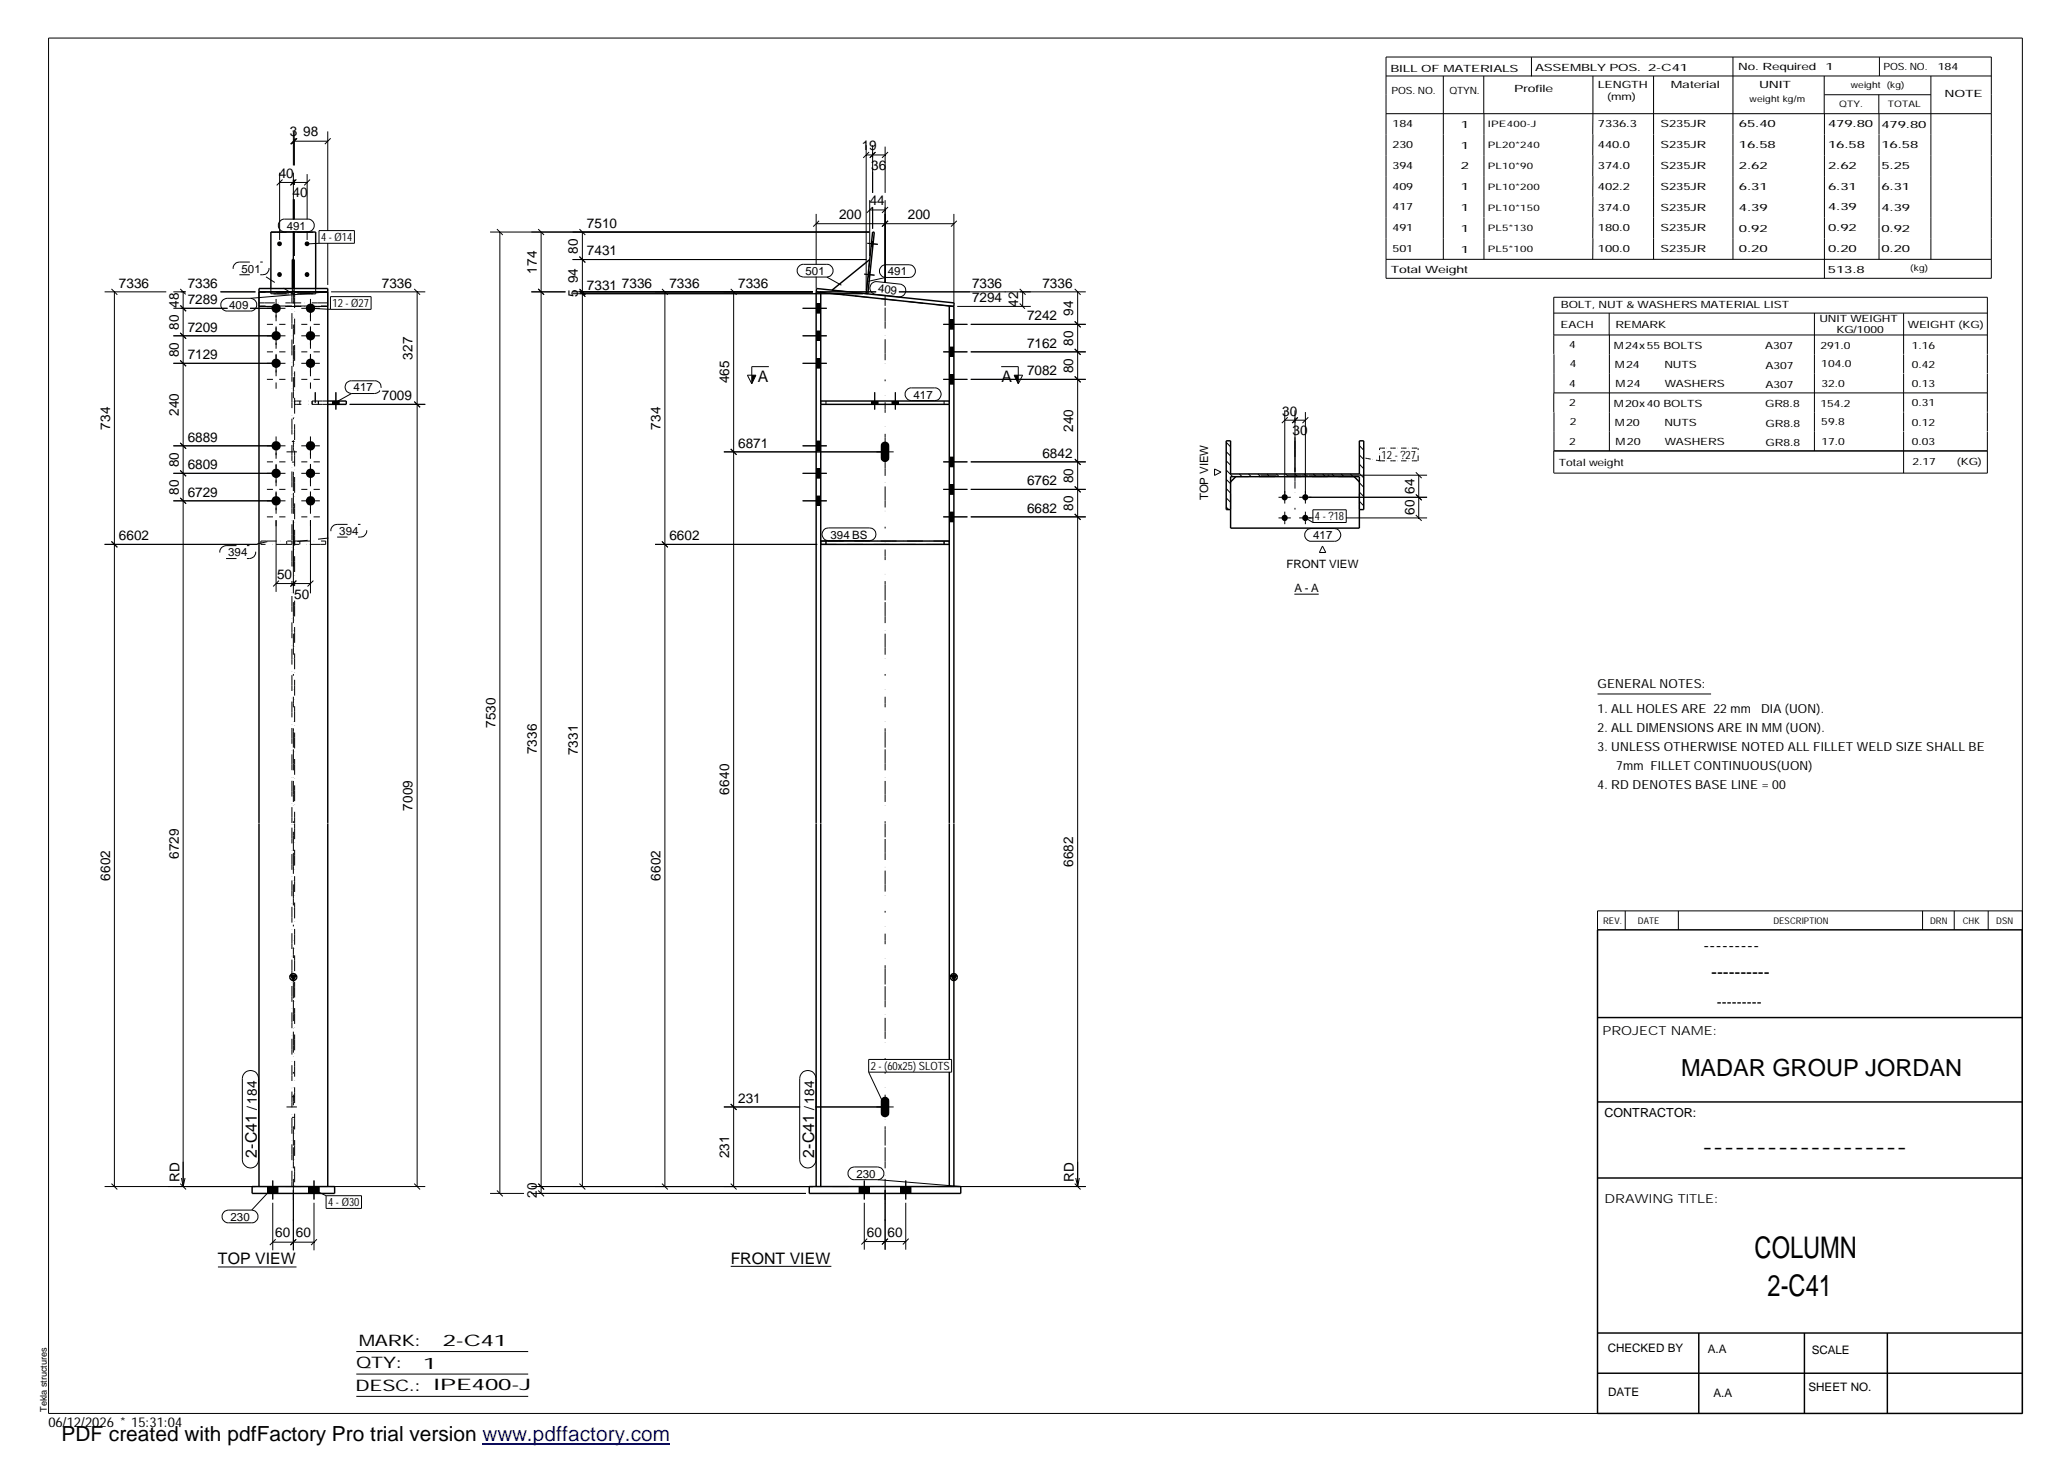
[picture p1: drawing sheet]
<svg xmlns="http://www.w3.org/2000/svg" width="420mm" height="297mm" viewBox="0 0 420 297" stroke-linecap="round" stroke-linejoin="round" font-family="sans-serif">
<g fill="none" stroke="#000" stroke-width=".2">
<path d="M9.9 7.7h401v279.5h-401zM281.6 11.6h123v44.9h-123zM281.6 15.4h123M293.2 15.4v37.3M301.5 15.4v7.7M311.1 11.6v3.9M323.6 15.4v16.2M336 15.4v37.3M352.1 11.6v41.1M370.6 15.4v7.7M370.7 19.2h21.6M381.7 19.2v3.9"/>
<path d="M381.8 11.6v3.8M392.3 15.4v37.3M56.8 35.1v13.7M56.8 37.1h5.6M57.4 36.5l-1.2 1.2M59 37.6v.1M59.6 28.7h7M59.6 26.7v6.9M59.6 35.1v9.5M59.8 26.7v6.9M59.8 36.5v1.1M60.1 36.5l-1.1 1.2"/>
<path d="M60.2 36.5l-1.1 1.1M60.2 28.1l-1.2 1.2M60.4 28.1l-1.2 1.2 1.1-1.2M62.4 35.4v9.2M63 36.5l-1.2 1.2M66.6 26.7v20.2M67.2 28.1l-1.2 1.2M176 31.5h3.8M176 29.5v29.5M176.6 30.9l-1.2 1.2M177.3 29.5v9.7M177.9 30.9l-1.2 1.2"/>
<path d="M179.8 29.8v9.4M180.4 30.9l-1.2 1.2M281.6 23.1h123M301.5 23.1v29.6M323.6 31.6v4.2M323.6 35.8v4.2M370.7 23.1v33.4M381.8 23.1v29.6M21.3 59.3h12.5M22.6 58.7l1.2 1.2M23.2 59.3v181.8M35.2 59.3h2.5"/>
<path d="M36.6 58.7l1.1 1.1M37.2 59.3v181.8M44.8 59.3h7.1M56.8 49.4v.2M56.8 55.7v.2M57.1 44.7l.5-.2h5a1.29 1.29 0 0 1 1.3 1.3 1.29 1.29 0 0 1-1.3 1.3h-4.8a1.3 1.3 0 0 1-1.2-.9 1.3 1.3 0 0 1 .5-1.5zM59.6 47v11.6M59.8 40.5v4.1M59.8 47v5M62.4 47v1.8M62.4 49.4v.2M62.4 55.7v.2"/>
<path d="M64.8 46.8h7.2v2.6h-7.2zM64.8 49.4l-2.4 .2M66.6 49.4v8.5M66.6 59.3l-15.7 1.3M67.3 59.3h19.1M84.2 58.7l1.1 1.2M84.8 59.3v181.8M99.6 47.1h77M101 46.6l1.2 1.1M101.6 47.1v195.4M107.9 59.3h7M109.3 58.7l1.2 1.2"/>
<path d="M109.3 46.6l1.2 1.1M109.9 47.1v195.4M116.3 59.3h48.8M116.3 59.7h59M116.3 52.7h59.7M117.7 59.1l1.2 1.2M117.7 58.7l1.2 1.2M117.7 52.1l1.2 1.2M117.7 46.6l1.2 1.1M118.3 47.1v194M134.5 58.7l1.2 1.2M135.1 59.3v181.8"/>
<path d="M148.5 58.7l1.1 1.2M149.1 59.3v181.8M162.2 54.3l.8-.6h5a1.29 1.29 0 0 1 1.3 1.3 1.29 1.29 0 0 1-1.3 1.3h-4.8a1.31 1.31 0 0 1-1-2zM165.8 45.5h28M165.8 43.5v10.2M165.8 56.2v2.4M166.4 44.9l-1.2 1.1M166.5 59.3h11.5M168 56.3l2.9 1.6M175.6 55.7l2.1 .2M176.2 49.4l2.2 .2M176.4 56.2l.3 .1"/>
<path d="M176.4 55.3h.4M176.7 42.7h3.1M176.7 40.7v11.3M177 50l.3 .1M177.1 49.1h.4M177.2 57.5l.5-.2 .5-.1 4.7 .5a1.3 1.3 0 0 1 1.1 1.5 1.3 1.3 0 0 1-1.4 1.1l-4.7-.5a1.29 1.29 0 0 1-1.1-.9 1.29 1.29 0 0 1 .4-1.4zM177.3 42.1v4.4M177.3 42.1l-1.2 1.2M179.1 54.2l.4-.3 .5-.1h4.7a1.29 1.29 0 0 1 1.3 1.3 1.29 1.29 0 0 1-1.3 1.3h-4.7a1.29 1.29 0 0 1-1.2-.8 1.29 1.29 0 0 1 .3-1.4zM179.8 40.7v16.8M179.8 59.9v.2M180 56.4l-3.7 .8"/>
<path d="M180.4 42.1l-1.2 1.2M180.4 44.9l-1.2 1.1M182.6 59.3h38M193.8 43.5v18M194.4 44.9l-1.2 1.1M207.2 58.7l1.2 1.2M207.8 59.3v3M218.4 58.7l1.1 1.2M218.9 59.3v181.8M281.6 52.7h123M323.6 40v8.5M323.6 48.5v4.2"/>
<path d="M35.2 62.6h11M35.2 68.2h22.8M35.2 73.8h22.8M36.6 73.2l1.2 1.2M36.6 67.6l1.2 1.2M36.6 62l1.2 1.2-1.1-1.1M45.3 61l.8-.4h4.8a1.29 1.29 0 0 1 1.3 1.3 1.29 1.29 0 0 1-1.3 1.3h-4.8a1.28 1.28 0 0 1-1.1-.8 1.28 1.28 0 0 1 .3-1.4zM50.8 62.6h7.2M54.2 65.9h1.3M54.2 71.5h1.3M54.2 77.1h1.3M56.1 60.7v4.6"/>
<path d="M56.1 66.3v4.6M56.1 71.9v4.5M56.1 77.7v1.3M56.7 65.9h1.3M56.7 71.5h1.3M56.7 77.1h1.3M61.2 65.9h1.2M61.2 71.5h1.2M61.2 77.1h1.2M61.2 62.6h3.8M61.2 68.2h3.8M61.2 73.8h3.8"/>
<path d="M63.1 60.7v4.6M63.1 66.3v4.6M63.1 71.9v4.5M63.1 77.7v1.3M63.1 62.6l4 .3M63.7 65.9h1.3M63.7 71.5h1.3M63.7 77.1h1.3M67.1 60.3h8.3v2.6h-8.3zM68.2 79.7v3.5M71.4 80l-2.9 1.6M77.2 79.4l-.6 .4-.5 .2h-4.7"/>
<path d="M77.4 78.8a1.27 1.27 0 0 0-1.3-1.4h-4.7a1.29 1.29 0 0 0-1.3 1.3 1.29 1.29 0 0 0 1.3 1.3M151.8 76.2h1.8l-.9 1.8zM156.2 74.5h-3.5v3.5M163.1 62.6h4.9M163.1 68.2h4.9M163.1 73.8h4.9M165.8 63.6h1M165.8 61.7h1M165.8 69.2h1M165.8 67.3h1M165.8 74.7h1M165.8 72.9h1"/>
<path d="M177.7 79.7v3.5M181.9 79.7v3.5M184.3 79.2l.6-.4h5a1.29 1.29 0 0 1 1.3 1.3 1.29 1.29 0 0 1-1.3 1.3h-4.7a1.29 1.29 0 0 1-1.2-.8 1.29 1.29 0 0 1 .3-1.4zM191.6 65.9h5M191.6 71.5h5M191.6 77.1h5M192.9 66.8h.9M192.9 65h.9M192.9 72.4h.9M192.9 70.6h.9M192.9 78h.9M192.9 76.1h.9"/>
<path d="M194.5 62.3h14.9M197.2 65.9h23.4M197.2 71.5h23.4M197.2 77.1h23.4M203.4 74.5h3.5v3.5M206 76.2h1.8l-.9 1.8zM207.2 61.7l1 1M218.4 76.5l1.1 1.2M218.4 70.9l1.1 1.2M218.4 65.3l1.1 1.2M315.7 63.6h88.1M315.7 68.1h88.1"/>
<path d="M315.7 71.9v-11.5h88.1v11.5M315.7 72v7.8M326.9 63.6v4.5M327 68.1v23.5M368.6 63.6v28M386.8 63.7v8.2M386.8 72v3.8M386.8 75.9v7.8M403.8 72v3.8M403.8 75.9v7.8M403.8 79.8l-88.1 .1v3.8M35.2 90.6h22.8"/>
<path d="M35.2 96.2h22.8M36.6 95.6l1.2 1.2M36.6 90l1.2 1.2M54.2 93.8h1.3M54.2 99.4h1.3M56.1 88.7v4.5M56.1 94.3v4.5M56.1 99.9v4.5M56.7 93.8h1.3M56.7 99.4h1.3M61.2 93.8h1.2M61.2 99.4h1.2"/>
<path d="M61.2 90.6h3.8M61.2 96.2h3.8M63.1 88.7v4.5M63.1 94.3v4.5M63.1 99.9v4.5M63.7 93.8h1.3M63.7 99.4h1.3M67.6 81.5v.7M68.9 81.5v.7M71 82.2h15.4M84.2 81.6l1.1 1.1-1.1-1M147.1 91.8h34.5"/>
<path d="M148.5 91.2l1.1 1.2M163.1 90.6h4.9M163.1 96.2h4.9M165.8 91.5h1M165.8 89.6h1M165.8 97.1h1M165.8 95.2h1M177.1 81.5v.7M178.4 81.5v.7M179.8 90.1v3.4M181.3 81.5v.7M182.5 81.5v.7"/>
<path d="M191.6 93.8h5M191.6 99.4h5M192.9 94.8h.9M192.9 92.9h.9M192.9 98.5h.9M197.2 93.8h23.4M197.2 99.4h23.4M218.4 98.8l1.1 1.2M218.4 93.2l1.1 1.2-1.1-1M246.8 95.3l1.3 .6-1.3 .7zM249.1 89.9l.9 .9M249.1 91.8l.9 .9"/>
<path d="M249.1 93.6l.9 .9M249.1 95.5l1.3 1.3M249.1 97.4l.9 .9M249.1 99.3l.9 .9M251.8 96.3l.5 .5M253.7 96.3l.5 .5M255.6 96.3l.5 .5M257.4 96.3l.6 .5M259.3 96.3l.6 .5M261 83.4v18.9M261 85.4h4.2M261.2 96.3l.5 .5"/>
<path d="M261.6 84.8l-1.2 1.2M263.1 96.3l.6 .5M263.1 83.4v12.5M263.6 84.9l-1.1 1.1M263.7 84.8l-1.1 1.1M265 96.3l.5 .5M265.2 83.7v18.6M265.8 84.8l-1.2 1.2M265.9 96.5h24M266.8 96.3l.6 .5M268.7 96.3l.6 .5M270.6 96.3l.5 .5"/>
<path d="M272.5 96.3l.5 .5M274.4 96.3l.5 .5M276.2 90.5l.9 1M276.2 92.4l.9 .9M276.2 94.3l.9 .9M276.2 96.2l.9 .9M276.2 98.1l.9 .9M276.2 100l.9 .9M287.7 96l1.1 1.1M288.2 96.5v8.7M315.7 91.6h88.1M315.7 83.8v7.8"/>
<path d="M315.8 91.6h88M386.8 83.8v3.8M386.8 87.7v8.4M403.8 83.8v3.8M403.8 87.7v8.4h-88.1v-4.5M21.3 110.6h31M22.6 110l1.2 1.2M35.2 101.8h22.8M36.6 101.2l1.2 1.1M54.2 105h1.3M56.1 105.6v14.7M56.1 118.6h7"/>
<path d="M56.7 118l-1.2 1.2M56.7 105h1.3M59.6 105.7v14.9M60.2 118l-1.2 1.2M61.2 105h1.2M61.2 101.8h3.8M63.1 105.6v15M63.7 118l-1.2 1.2M63.7 105h1.3M133.1 110.6h32.9M134.5 110l1.2 1.2M163.1 101.8h4.9"/>
<path d="M165.8 102.7h1M165.8 100.8h1M167.4 107.6l.4-.3h.5h8.4a1.29 1.29 0 0 1 1.3 1.2 1.29 1.29 0 0 1-1.3 1.3h-8.4a1.31 1.31 0 0 1-1.2-.8 1.31 1.31 0 0 1 .3-1.4zM168.3 109.8l-1.5 .1M191.6 105h5M192.9 100.4h.9M192.9 106h.9M192.9 104.1h.9M197.2 105h23.4M218.4 104.4l1.1 1.2M249.1 101.2l.9 .9M249.1 103l.5 .5"/>
<path d="M259.8 101h2.5M259.8 105.2h2.5M261 104v2.5M263.9 101h26M263.9 105.2h2.9M265.2 104v2.5M265.2 105.2l1.5 1M265.5 107.8l.4-.3 .5-.1h4.7a1.29 1.29 0 0 1 1.3 1.3 1.29 1.29 0 0 1-1.3 1.3h-4.7a1.28 1.28 0 0 1-1.2-.8 1.28 1.28 0 0 1 .3-1.4zM266.7 103.6h6.8v2.6h-6.8zM268.7 110.9l.7 1.4h-1.3zM273.5 105.2h16.4M276.2 101.8l.9 1"/>
<path d="M287.7 104.6l1.1 1.2M287.7 100.4l1.1 1.2M263 120.7h4.9M324.6 141h23M330.2 185.1v3.8M341 185.1v3.8M390.6 185.1v3.8M397 185.1v3.8M403.9 185.1v3.8M410.9 185.1h-86.3v3.8M49.7 218a1.65 1.65 0 0 1 1.8-.4 1.65 1.65 0 0 1 1 1.5v16.6a1.65 1.65 0 0 1-1.6 1.6 1.65 1.65 0 0 1-1.7-1.6v-16.6l.2-.6zM163 218a1.65 1.65 0 0 1 1.8-.4 1.65 1.65 0 0 1 1 1.5v16.6a1.65 1.65 0 0 1-1.7 1.6 1.65 1.65 0 0 1-1.6-1.6v-16.6l.1-.6z"/>
<path d="M176.5 215.3h16.8v2.5h-16.8zM176.5 217.8l3.3 7.1M36.9 239.3l.3 1.8M37.6 239.3l-.4 1.8M55.4 239.8v3.9M63.8 239.8v3.9M147.1 224.9h15.5M148.5 224.3l1.1 1.2M165.7 224.9h15.9M172.8 237.3l.8-.2h4.7a1.29 1.29 0 0 1 1.3 1.3 1.29 1.29 0 0 1-1.3 1.3h-4.7a1.29 1.29 0 0 1-1.3-.9 1.29 1.29 0 0 1 .5-1.5zM175.6 239.8v3.9M178.3 239.7l16.9 1.4"/>
<path d="M179.8 223.2v3.4M184 239.8v3.9M218.6 239.3l.3 1.8M219.3 239.3l-.4 1.8M21.3 241.1h30.6M22.6 240.5l1.2 1.2M36.6 240.5l1.2 1.2M44.3 257.4h15.9M45.5 246.2l.9-.3h4.7a1.29 1.29 0 0 1 1.3 1.2 1.29 1.29 0 0 1-1.3 1.3h-4.7a1.28 1.28 0 0 1-1.2-.8 1.28 1.28 0 0 1 .3-1.4zM54.4 241.1v1.4M54.6 242.2l-3.5 3.7M55.4 244.4v9.6"/>
<path d="M55.4 252.4h8.4M56 251.8l-1.2 1.2M56.4 241.1v1.4M59.6 241.8v12.2M60.2 251.8l-1.2 1.2 1.1-1.2M62.7 241.1v1.4M63.8 244.4v9.6M63.8 241.8l2.5 1.1M64.4 251.8l-1.2 1.2M64.8 241.1v1.4M66.3 242.9h7.1v2.6h-7.1zM67.3 241.1h19.1"/>
<path d="M84.2 240.5l1.1 1.2M99.6 242.5h6.9M101 241.9l1.2 1.2M107.9 242.5h55.8M107.9 241.1h57.2M109.3 241.9l1.2 1.2M109.3 240.5l1.2 1.2-1.1-1.2M117.7 240.5l1.2 1.2M134.5 240.5l1.2 1.2M148.5 240.5l1.1 1.2M148.5 257.3h20.4M174.6 241.1v1.4"/>
<path d="M175.6 244.4v9.5M175.6 252.3h8.4M176.2 251.7l-1.2 1.1M176.7 241.1v1.4M179.8 241.8v12.1M180.4 251.7l-1.2 1.1 1.1-1.1M183 241.1v1.4M184 244.4v9.5M184.6 251.7l-1.2 1.1M185 241.1v1.4M194.5 241.1h26.1M218.4 240.5l1.1 1.2"/>
<path d="M72.4 274.6h34.9M72.4 279.2h34.9M72.4 283.7h34.9"/>
</g>
<g fill="#000">
<path d="M152.7 76.2h.9l-.9 1.8zM206 76.2h.9v1.8zM59 198.1h1.2l-.6 1.1zM193.2 198.1h1.2l-.6 1.1z"/>
<path d="M176.4 55.3h.4l-.1 1-.3-.1z" fill-rule="evenodd"/>
<path d="M176.4 55.3h.4l-.1 1-.3-.1z" fill-rule="evenodd"/>
<path d="M177.1 49.1h.4l-.2 1-.3-.1z" fill-rule="evenodd"/>
<path d="M177.1 49.1h.4l-.2 1-.3-.1z" fill-rule="evenodd"/>
<path d="M165.8 61.7h1v1.9h-1z" fill-rule="evenodd"/>
<path d="M165.8 61.7h1v1.9h-1z" fill-rule="evenodd"/>
<path d="M165.8 67.3h1v1.9h-1z" fill-rule="evenodd"/>
<path d="M165.8 67.3h1v1.9h-1z" fill-rule="evenodd"/>
<path d="M165.8 72.9h1v1.8h-1z" fill-rule="evenodd"/>
<path d="M165.8 72.9h1v1.8h-1z" fill-rule="evenodd"/>
<path d="M192.9 65h.9v1.8h-.9z" fill-rule="evenodd"/>
<path d="M192.9 65h.9v1.8h-.9z" fill-rule="evenodd"/>
<path d="M192.9 70.6h.9v1.8h-.9z" fill-rule="evenodd"/>
<path d="M192.9 70.6h.9v1.8h-.9z" fill-rule="evenodd"/>
<path d="M192.9 76.1h.9v1.9h-.9z" fill-rule="evenodd"/>
<path d="M192.9 76.1h.9v1.9h-.9z" fill-rule="evenodd"/>
<path d="M67.6 81.5h1.3v.7h-1.3z" fill-rule="evenodd"/>
<path d="M67.6 81.5h1.3v.7h-1.3z" fill-rule="evenodd"/>
<path d="M165.8 89.6h1v1.9h-1z" fill-rule="evenodd"/>
<path d="M165.8 89.6h1v1.9h-1z" fill-rule="evenodd"/>
<path d="M165.8 95.2h1v1.9h-1z" fill-rule="evenodd"/>
<path d="M165.8 95.2h1v1.9h-1z" fill-rule="evenodd"/>
<path d="M177.1 81.5h1.3v.7h-1.3z" fill-rule="evenodd"/>
<path d="M177.1 81.5h1.3v.7h-1.3z" fill-rule="evenodd"/>
<path d="M179.2 89.9a.88 .88 0 0 1 .9-.1 .88 .88 0 0 1 .6 .8v2.4a.87 .87 0 0 1-.9 .9 .87 .87 0 0 1-.9-.9v-2.4z" fill-rule="evenodd"/>
<path d="M181.3 81.5h1.2v.7h-1.2z" fill-rule="evenodd"/>
<path d="M181.3 81.5h1.2v.7h-1.2z" fill-rule="evenodd"/>
<path d="M192.9 92.9h.9v1.9h-.9z" fill-rule="evenodd"/>
<path d="M192.9 92.9h.9v1.9h-.9z" fill-rule="evenodd"/>
<path d="M165.8 100.8h1v1.9h-1z" fill-rule="evenodd"/>
<path d="M165.8 100.8h1v1.9h-1z" fill-rule="evenodd"/>
<path d="M192.9 98.5h.9v1.9h-.9z" fill-rule="evenodd"/>
<path d="M192.9 98.5h.9v1.9h-.9z" fill-rule="evenodd"/>
<path d="M192.9 104.1h.9v1.9h-.9z" fill-rule="evenodd"/>
<path d="M192.9 104.1h.9v1.9h-.9z" fill-rule="evenodd"/>
<path d="M179.2 223.1a.86 .86 0 0 1 .9-.2 .86 .86 0 0 1 .6 .8v2.4a.87 .87 0 0 1-.9 .9 .87 .87 0 0 1-.9-.9v-2.4z" fill-rule="evenodd"/>
<path d="M54.4 241.1h2v1.4h-2z" fill-rule="evenodd"/>
<path d="M54.4 241.1h2v1.4h-2z" fill-rule="evenodd"/>
<path d="M62.7 241.1h2.1v1.4h-2.1z" fill-rule="evenodd"/>
<path d="M62.7 241.1h2.1v1.4h-2.1z" fill-rule="evenodd"/>
<path d="M174.6 241.1h2.1v1.4h-2.1z" fill-rule="evenodd"/>
<path d="M174.6 241.1h2.1v1.4h-2.1z" fill-rule="evenodd"/>
<path d="M183 241.1h2v1.4h-2z" fill-rule="evenodd"/>
<path d="M183 241.1h2v1.4h-2z" fill-rule="evenodd"/>
<circle cx="56.8" cy="49.5" r=".48"/>
<circle cx="56.8" cy="55.8" r=".49"/>
<circle cx="62.4" cy="49.5" r=".48"/>
<circle cx="62.4" cy="55.8" r=".49"/>
<circle cx="56.1" cy="62.6" r=".94"/>
<circle cx="56.1" cy="73.8" r=".94"/>
<circle cx="56.1" cy="68.2" r=".94"/>
<circle cx="63.1" cy="73.8" r=".94"/>
<circle cx="63.1" cy="62.6" r=".94"/>
<circle cx="63.1" cy="68.2" r=".94"/>
<circle cx="56.1" cy="90.6" r=".95"/>
<circle cx="56.1" cy="96.2" r=".95"/>
<circle cx="63.1" cy="90.6" r=".95"/>
<circle cx="63.1" cy="96.2" r=".95"/>
<circle cx="56.1" cy="101.8" r=".95"/>
<circle cx="63.1" cy="101.8" r=".95"/>
<circle cx="261" cy="105.2" r=".63"/>
<circle cx="261" cy="101" r=".63"/>
<circle cx="265.2" cy="105.2" r=".63"/>
<circle cx="265.2" cy="101" r=".63"/>
</g>
<g fill="none" stroke="#000" stroke-width=".3">
<path d="M52.6 59.3h14M55 58.6v-11.5h9.1v11.5M59.4 58.6v-5.9h.4v5.9M165.8 59.3l1 .1v107.8M165.8 59.3v107.9M165.8 59.3l.1-.7 27.9 2.9v.8M165.8 59.3l28 3M176 59.7l1.3-12.6 .3 .1-1.3 12.5M176.7 52.7l-7.7 6.3M193.8 62.3l-.9-.1v105M193.8 62.3v104.9M66.6 81.5h3.8v.7h-3.8"/>
<path d="M166.8 81.5h26.1M166.8 82.2h26.1M250 96.8h26.2v10.5h-26.2zM251.1 96.8l-1.1 1.1M275.1 96.8l1.1 1.1M166.8 109.9h26.1M166.8 110.6h26.1M250 103.5h-.9v-13.9h.9v6.7h26.2v-6.7h.9v13.9h-.9M52.6 167.2v-108.6h14v108.6M52.6 167.3v73.8M66.6 167.3v73.8M165.8 167.3v73.8"/>
<path d="M166.8 167.3v73.8M192.9 167.3v48M193.8 167.3v73.8M59 198.1h1.2l-.6 1.1zM193.2 198.1h1.2l-.6 1.1zM324.6 188.9h86.2l.1 98.3h-86.3zM192.9 217.8v23.3M324.6 206.7h86.3M324.6 239.3h86.3M324.6 223.9h86.3M51.2 241.1h16.8v1.4h-16.8zM164.4 241.1h30.8v1.4h-30.8z"/>
<path d="M324.6 270.8h86.3M324.6 279h86.3M345.1 270.8v16.4M366.6 270.8v16.4M383.5 270.8v16.4"/>
<circle cx="59.6" cy="198.5" r=".7"/>
<circle cx="193.8" cy="198.5" r=".7"/>
</g>
<g fill="none" stroke="#000" stroke-width=".2" stroke-dasharray="1.1 0 2.1 .7 0 1.4" stroke-linecap="butt">
<path d="M52.6 59.3v3M55 59.7h9.1M55 47.2h9.1M55 58.6v1.1M59.3 59.4h-6.7M59.4 59.7h.4M59.4 59h.4M59.4 58.6v1.1M59.8 58.6v1.1M59.9 59.4v59.7M59.9 59.4h6.7M64.1 58.6v1.1"/>
<path d="M64.1 59.7h-9.1M66.6 59.3v3M169 59l7 .7M176 59.7h.3M176 59.7l.7-7M52.6 62.3h14M52.6 61.5h14M59.3 62.2h-6.7M59.9 62.2h6.7M192.9 62.2l-26.1-2.8M59.9 81.5v.7M60.9 81.5v.7"/>
<path d="M66.6 81.5h-6.7M66.6 82.2h-6.7M166.8 81.5v.7M167.8 82.2v-.7M191.8 82.2v-.7M192.9 81.5v.7M275.1 96.8h-24M53 110.6v-.7M53 109.9h6.3M58.3 109.9v.7M59.3 115.1v-55.7M59.3 110.6h-6.3"/>
<path d="M59.3 109.9v.7M59.9 109.9h6.3M59.9 110.6v-.7M60.9 109.9v.7M66.2 109.9v.7M66.2 110.6h-6.3M166.8 110.6h26.1M166.8 110.6v-.7M167.8 110.6v-.7M191.8 110.6v-.7M192.9 110.6v-.7M192.9 109.9h-26.1"/>
<path d="M192.9 109.9v.7M250 103.5v-5.6M276.2 103.5v-5.6M59.9 122v45.2M59.3 167.2v-49.1M59.9 167.3v73.8M52.6 241.1h14M59.3 241.1v-73.8M193.8 241.1h-28"/>
</g>
<path d="M179.8 57.5v-3.7M270.1 96.5h-14M59.6 119.1v-1M59.6 115.1v-61.3M263.1 103.5v-13.9M59.6 167.2v-45.2M179.8 167.2v-107.3M179.8 215.3v-48M59.6 248.1v-80.8M179.8 248.1v-30.3" fill="none" stroke="#000" stroke-width=".2" stroke-dasharray=".4 3.2 0 .7 1.4 0 2.8 .7 0 1.4 1.4 0 2.8" stroke-linecap="butt"/>
<g fill="none" stroke="#000" stroke-width=".2" stroke-dasharray="2.1 2.1" stroke-linecap="butt">
<path d="M48.6 55.8h4.8M48.6 53.2h4.8M48.6 53.2a1.29 1.29 0 0 0-1.3 1.3 1.29 1.29 0 0 0 1.3 1.3M53.4 55.8a1.29 1.29 0 0 0 1.3-1.3 1.29 1.29 0 0 0-1.3-1.3M59.4 59.7l-6-3.9M64.1 79.7v3.5M58.2 91.8h2.8M59.3 89.7h.6M59.3 93.9h.6M63.4 81.5v.7M64.7 81.5v.7M45.9 113.5h4.8"/>
<path d="M45.9 110.9h4.8M45.9 110.9a1.31 1.31 0 0 0-1.3 1.3 1.31 1.31 0 0 0 1.3 1.3M50.7 113.5a1.31 1.31 0 0 0 1.3-1.3 1.31 1.31 0 0 0-1.3-1.3M54.3 110.1l-3.6 .8M60.4 110l8.1-.9M68.5 109.1h4.7M68.5 106.5h4.7M68.5 106.5a1.29 1.29 0 0 0-1.3 1.3 1.29 1.29 0 0 0 1.3 1.3M73.2 109.1a1.29 1.29 0 0 0 1.3-1.3 1.29 1.29 0 0 0-1.3-1.3M58.2 224.9h2.8M59.3 222.8h.6M59.3 227h.6"/>
</g>
<path d="M277.4 93.1l2.9 .5M280.3 93.6h7.8M280.3 91h7.8M280.3 93.6v-2.6M288.1 93.6v-2.6" fill="none" stroke="#000" stroke-width=".2" stroke-dasharray=".4 0 .7 .4 0 .7" stroke-linecap="butt"/>
<path d="M98 293.3h38.2" fill="none" stroke="#00f" stroke-width=".3"/>
<g font-size="6.1">
<text x="356.5" y="255.5">COLUMN</text>
<text x="359.1" y="263.3">2-C41</text>
</g>
<text font-size="4.8" x="341.5" y="218.6">MADAR GROUP JORDAN</text>
<text font-size="4.2" x="12.5" y="292.7">PDF created with pdfFactory Pro trial version www.pdffactory.com</text>
<g font-size="3.6">
<text x="346.1" y="193.2">---------</text>
<text x="347.7" y="198.6">----------</text>
<text x="345.8" y="234.2">-------------------</text>
</g>
<g font-size="3.2">
<text x="154" y="77.6">A</text>
<text x="203.5" y="77.6">A</text>
<text x="52.2" y="235.2" transform="rotate(-90 52.2 235.2)">2-C41</text>
<text x="165.4" y="235.2" transform="rotate(-90 165.4 235.2)">2-C41</text>
<text x="44.3" y="256.9">TOP VIEW</text>
<text x="148.5" y="256.8">FRONT VIEW</text>
<text x="72.9" y="273.5">MARK:</text>
<text x="90" y="273.5">2-C41</text>
<text x="72.4" y="278">QTY:</text>
<text x="86" y="278.1">1</text>
<text x="72.2" y="282.6">DESC.:</text>
<text x="88.1" y="282.4">IPE400-J</text>
</g>
<text font-size="3" x="348.8" y="204.5">---------</text>
<g font-size="2.8">
<text x="58.9" y="27.7">3</text>
<text x="61.6" y="27.7">98</text>
<text x="175.1" y="30.5">19</text>
<text x="177" y="34.5">36</text>
<text x="56.6" y="36.1">40</text>
<text x="59.4" y="40.1">40</text>
<text x="176.7" y="41.7">44</text>
<text x="119.3" y="46.3">7510</text>
<text x="170.5" y="44.5">200</text>
<text x="184.4" y="44.5">200</text>
<text x="117.4" y="51.5" transform="rotate(-90 117.4 51.5)">80</text>
<text x="119.3" y="51.9">7431</text>
<text x="24.2" y="58.4">7336</text>
<text x="38.1" y="58.4">7336</text>
<text x="77.6" y="58.4">7336</text>
<text x="109.1" y="55.6" transform="rotate(-90 109.1 55.6)">174</text>
<text x="117.4" y="57.6" transform="rotate(-90 117.4 57.6)">94</text>
<text x="119.3" y="58.8">7331</text>
<text x="126.4" y="58.4">7336</text>
<text x="136" y="58.4">7336</text>
<text x="150" y="58.4">7336</text>
<text x="197.5" y="58.4">7336</text>
<text x="211.8" y="58.4">7336</text>
<text x="36.3" y="62.5" transform="rotate(-90 36.3 62.5)">48</text>
<text x="38.1" y="61.8">7289</text>
<text x="117.4" y="60.3" transform="rotate(-90 117.4 60.3)">5</text>
<text x="197.5" y="61.4">7294</text>
<text x="206.8" y="62.3" transform="rotate(-90 206.8 62.3)">42</text>
<text x="208.7" y="65.1">7242</text>
<text x="218" y="64.2" transform="rotate(-90 218 64.2)">94</text>
<text x="36.3" y="67" transform="rotate(-90 36.3 67)">80</text>
<text x="38.1" y="67.4">7209</text>
<text x="208.7" y="70.6">7162</text>
<text x="218" y="70.3" transform="rotate(-90 218 70.3)">80</text>
<text x="36.3" y="72.6" transform="rotate(-90 36.3 72.6)">80</text>
<text x="38.1" y="73">7129</text>
<text x="83.8" y="73.1" transform="rotate(-90 83.8 73.1)">327</text>
<text x="148.2" y="77.9" transform="rotate(-90 148.2 77.9)">465</text>
<text x="208.7" y="76.2">7082</text>
<text x="218" y="75.8" transform="rotate(-90 218 75.8)">80</text>
<text x="77.6" y="81.3">7009</text>
<text x="22.4" y="87.3" transform="rotate(-90 22.4 87.3)">734</text>
<text x="36.3" y="84.5" transform="rotate(-90 36.3 84.5)">240</text>
<text x="38.1" y="89.7">6889</text>
<text x="134.2" y="87.3" transform="rotate(-90 134.2 87.3)">734</text>
<text x="218" y="87.8" transform="rotate(-90 218 87.8)">240</text>
<text x="260.5" y="84.4">30</text>
<text x="262.6" y="88.4">30</text>
<text x="36.3" y="94.9" transform="rotate(-90 36.3 94.9)">80</text>
<text x="38.1" y="95.3">6809</text>
<text x="150" y="91">6871</text>
<text x="211.8" y="93">6842</text>
<text x="36.3" y="100.5" transform="rotate(-90 36.3 100.5)">80</text>
<text x="38.1" y="100.9">6729</text>
<text x="208.7" y="98.6">6762</text>
<text x="218" y="98.2" transform="rotate(-90 218 98.2)">80</text>
<text x="287.4" y="100.4" transform="rotate(-90 287.4 100.4)">64</text>
<text x="208.7" y="104.2">6682</text>
<text x="218" y="103.8" transform="rotate(-90 218 103.8)">80</text>
<text x="287.4" y="104.7" transform="rotate(-90 287.4 104.7)">60</text>
<text x="24.2" y="109.8">6602</text>
<text x="136" y="109.8">6602</text>
<text x="56.3" y="117.6">50</text>
<text x="59.8" y="121.6">50</text>
<text x="100.7" y="147.9" transform="rotate(-90 100.7 147.9)">7530</text>
<text x="109.1" y="153.3" transform="rotate(-90 109.1 153.3)">7336</text>
<text x="117.4" y="153.5" transform="rotate(-90 117.4 153.5)">7331</text>
<text x="148.2" y="161.4" transform="rotate(-90 148.2 161.4)">6640</text>
<text x="83.8" y="164.7" transform="rotate(-90 83.8 164.7)">7009</text>
<text x="22.4" y="178.9" transform="rotate(-90 22.4 178.9)">6602</text>
<text x="36.3" y="174.5" transform="rotate(-90 36.3 174.5)">6729</text>
<text x="134.2" y="178.9" transform="rotate(-90 134.2 178.9)">6602</text>
<text x="218" y="176.1" transform="rotate(-90 218 176.1)">6682</text>
<text x="52.2" y="225.6" transform="rotate(-90 52.2 225.6)">/ 184</text>
<text x="150" y="224.1">231</text>
<text x="165.4" y="225.6" transform="rotate(-90 165.4 225.6)">/ 184</text>
<text x="148.2" y="235.3" transform="rotate(-90 148.2 235.3)">231</text>
<text x="36.4" y="240.1" transform="rotate(-90 36.4 240.1)">RD</text>
<text x="109.1" y="243.3" transform="rotate(-90 109.1 243.3)">20</text>
<text x="218.1" y="240.1" transform="rotate(-90 218.1 240.1)">RD</text>
<text x="55.9" y="251.4">60</text>
<text x="60.1" y="251.4">60</text>
<text x="176.1" y="251.3">60</text>
<text x="180.3" y="251.3">60</text>
<text x="9.8" y="290">06/12/2026 * 15:31:04</text>
</g>
<g font-size="2.5">
<text x="324.6" y="139.9">GENERAL NOTES:</text>
<text x="324.6" y="148.7">2. ALL DIMENSIONS ARE IN MM (UON).</text>
<text x="324.6" y="144.9">1. ALL HOLES ARE 22 mm</text>
<text x="357.8" y="144.9">DIA (UON).</text>
<text x="324.6" y="152.5">3. UNLESS OTHERWISE NOTED ALL FILLET WELD SIZE SHALL BE</text>
<text x="324.6" y="160.2">4. RD DENOTES BASE LINE = 00</text>
<text x="328.4" y="156.4">7mm FILLET CONTINUOUS(UON)</text>
<text x="325.6" y="210.3">PROJECT NAME:</text>
<text x="326" y="226.9">CONTRACTOR:</text>
<text x="326" y="244.4">DRAWING TITLE:</text>
</g>
<g font-size="2.4">
<text x="326.7" y="274.7">CHECKED BY</text>
<text x="347" y="275">A.A</text>
<text x="368.1" y="275.1">SCALE</text>
<text x="326.7" y="283.6">DATE</text>
<text x="348.1" y="283.9">A.A</text>
<text x="367.5" y="282.6">SHEET NO.</text>
</g>
<g font-size="2.3">
<text x="58.3" y="46.7">491</text>
<text x="65.2" y="49">4 - Ø14</text>
<text x="49.1" y="55.4">501</text>
<text x="163.7" y="55.9">501</text>
<text x="178.4" y="59.4" transform="rotate(6 178.4 59.4)">409</text>
<text x="180.4" y="56">491</text>
<text x="46.6" y="62.8">409</text>
<text x="67.6" y="62.4">12 - Ø27</text>
<text x="71.8" y="79.5">417</text>
<text x="185.6" y="81">417</text>
<text x="280.7" y="93.2">12 - ?27</text>
<text x="245.4" y="101.6" transform="rotate(-90 245.4 101.6)">TOP VIEW</text>
<text x="267.2" y="105.7">4 - ?18</text>
<text x="46.4" y="113.1">394</text>
<text x="68.9" y="108.7">394</text>
<text x="168.7" y="109.4">394 BS</text>
<text x="266.8" y="109.5">417</text>
<text x="261.4" y="115.3">FRONT VIEW</text>
<text x="263" y="120.2">A - A</text>
<text x="176.9" y="217.5">2 - (60x25) SLOTS</text>
<text x="174" y="239.3">230</text>
<text x="66.7" y="245.1">4 - Ø30</text>
<text x="46.8" y="248.1">230</text>
</g>
<g font-size="2">
<text x="282.5" y="14.6">BILL OF MATERIALS</text>
<text x="311.9" y="14.4">ASSEMBLY POS.</text>
<text x="324.6" y="17.9">LENGTH</text>
<text x="334.9" y="14.4">2-C41</text>
<text x="339.5" y="17.9">Material</text>
<text x="353.1" y="14.2">No. Required</text>
<text x="357.4" y="17.9">UNIT</text>
<text x="370.9" y="14.2">1</text>
<text x="382.7" y="14.2">POS. NO.</text>
<text x="393.7" y="14.3">184</text>
<text x="282.7" y="19.1">POS. NO.</text>
<text x="294.5" y="19">QTYN.</text>
<text x="307.6" y="18.7">Profile</text>
<text x="326.5" y="20.4">(mm)</text>
<text x="395.1" y="19.6">NOTE</text>
<text x="282.9" y="25.8">184</text>
<text x="296.8" y="26">1</text>
<text x="324.7" y="25.9">7336.3</text>
<text x="337.4" y="25.9">S235JR</text>
<text x="353.3" y="25.9">65.40</text>
<text x="371.4" y="25.9">479.80</text>
<text x="382.3" y="25.9">479.80</text>
<text x="282.9" y="30">230</text>
<text x="282.9" y="34.3">394</text>
<text x="296.8" y="30.2">1</text>
<text x="296.8" y="34.4">2</text>
<text x="324.7" y="30.1">440.0</text>
<text x="324.7" y="34.4">374.0</text>
<text x="337.4" y="30.1">S235JR</text>
<text x="337.4" y="34.3">S235JR</text>
<text x="353.3" y="30.1">16.58</text>
<text x="353.3" y="34.4">2.62</text>
<text x="371.4" y="30.1">16.58</text>
<text x="371.4" y="34.3">2.62</text>
<text x="382.3" y="30.2">16.58</text>
<text x="382.3" y="34.4">5.25</text>
<text x="282.9" y="38.5">409</text>
<text x="296.8" y="38.6">1</text>
<text x="324.7" y="38.6">402.2</text>
<text x="337.4" y="38.6">S235JR</text>
<text x="353.3" y="38.6">6.31</text>
<text x="371.4" y="38.6">6.31</text>
<text x="382.3" y="38.6">6.31</text>
<text x="282.9" y="42.7">417</text>
<text x="282.9" y="46.9">491</text>
<text x="296.8" y="42.9">1</text>
<text x="296.8" y="47.1">1</text>
<text x="324.7" y="42.8">374.0</text>
<text x="324.7" y="47">180.0</text>
<text x="337.4" y="42.8">S235JR</text>
<text x="337.4" y="47">S235JR</text>
<text x="353.3" y="42.8">4.39</text>
<text x="353.3" y="47.1">0.92</text>
<text x="371.4" y="42.7">4.39</text>
<text x="371.4" y="47">0.92</text>
<text x="382.3" y="42.9">4.39</text>
<text x="382.3" y="47.1">0.92</text>
<text x="282.9" y="51.2">501</text>
<text x="296.8" y="51.3">1</text>
<text x="324.7" y="51.3">100.0</text>
<text x="337.4" y="51.2">S235JR</text>
<text x="353.3" y="51.3">0.20</text>
<text x="371.4" y="51.2">0.20</text>
<text x="382.3" y="51.3">0.20</text>
<text x="282.6" y="55.5">Total Weight</text>
<text x="371.4" y="55.4">513.8</text>
<text x="317.1" y="62.6">BOLT, NUT &amp; WASHERS MATERIAL LIST</text>
<text x="369.7" y="65.4">UNIT WEIGHT</text>
<text x="317.1" y="66.7">EACH</text>
<text x="318.8" y="70.8">4</text>
<text x="327.9" y="70.9">M24x55 BOLTS</text>
<text x="328.2" y="66.6">REMARK</text>
<text x="358.6" y="71">A307</text>
<text x="369.9" y="70.9">291.0</text>
<text x="373.1" y="67.6">KG/1000</text>
<text x="387.6" y="66.6">WEIGHT (KG)</text>
<text x="388.4" y="70.8">1.16</text>
<text x="318.9" y="74.6">4</text>
<text x="328.1" y="74.7">M24</text>
<text x="338.2" y="74.7">NUTS</text>
<text x="358.7" y="75">A307</text>
<text x="370" y="74.7">104.0</text>
<text x="388.4" y="74.7">0.42</text>
<text x="318.8" y="78.7">4</text>
<text x="318.8" y="82.6">2</text>
<text x="327.9" y="82.7">M20x40 BOLTS</text>
<text x="328.3" y="78.7">M24</text>
<text x="338.2" y="78.7">WASHERS</text>
<text x="358.6" y="82.7">GR8.8</text>
<text x="358.7" y="78.9">A307</text>
<text x="369.9" y="82.7">154.2</text>
<text x="370.1" y="78.6">32.0</text>
<text x="388.4" y="78.7">0.13</text>
<text x="388.4" y="82.6">0.31</text>
<text x="318.9" y="86.4">2</text>
<text x="328.1" y="86.5">M20</text>
<text x="338.2" y="86.5">NUTS</text>
<text x="358.7" y="86.7">GR8.8</text>
<text x="370" y="86.4">59.8</text>
<text x="388.4" y="86.5">0.12</text>
<text x="316.7" y="94.6">Total weight</text>
<text x="318.8" y="90.5">2</text>
<text x="328.3" y="90.5">M20</text>
<text x="338.2" y="90.5">WASHERS</text>
<text x="358.7" y="90.7">GR8.8</text>
<text x="370.1" y="90.3">17.0</text>
<text x="388.4" y="90.5">0.03</text>
<text x="388.6" y="94.5">2.17</text>
<text x="397.6" y="94.4">(KG)</text>
</g>
<g font-size="1.9">
<text x="325.7" y="187.8">REV.</text>
<text x="332.8" y="187.6">DATE</text>
<text x="360.3" y="187.7">DESCRIPTION</text>
<text x="392.1" y="187.6">DRN</text>
<text x="398.8" y="187.6">CHK</text>
<text x="405.6" y="187.7">DSN</text>
<text x="9.5" y="286.8" transform="rotate(-90 9.5 286.8)">Tekla structures</text>
</g>
<g font-size="1.8">
<text x="376" y="17.9">weight (kg)</text>
<text x="355.5" y="20.7">weight kg/m</text>
<text x="373.6" y="21.7">QTY.</text>
<text x="383.5" y="21.8">TOTAL</text>
<text x="302.3" y="25.9">IPE400-J</text>
<text x="302.3" y="30.1">PL20*240</text>
<text x="302.3" y="34.3">PL10*90</text>
<text x="302.3" y="38.6">PL10*200</text>
<text x="302.3" y="42.8">PL10*150</text>
<text x="302.3" y="47">PL5*130</text>
<text x="302.3" y="51.3">PL5*100</text>
<text x="388.1" y="55.1">(kg)</text>
</g>
</svg>
